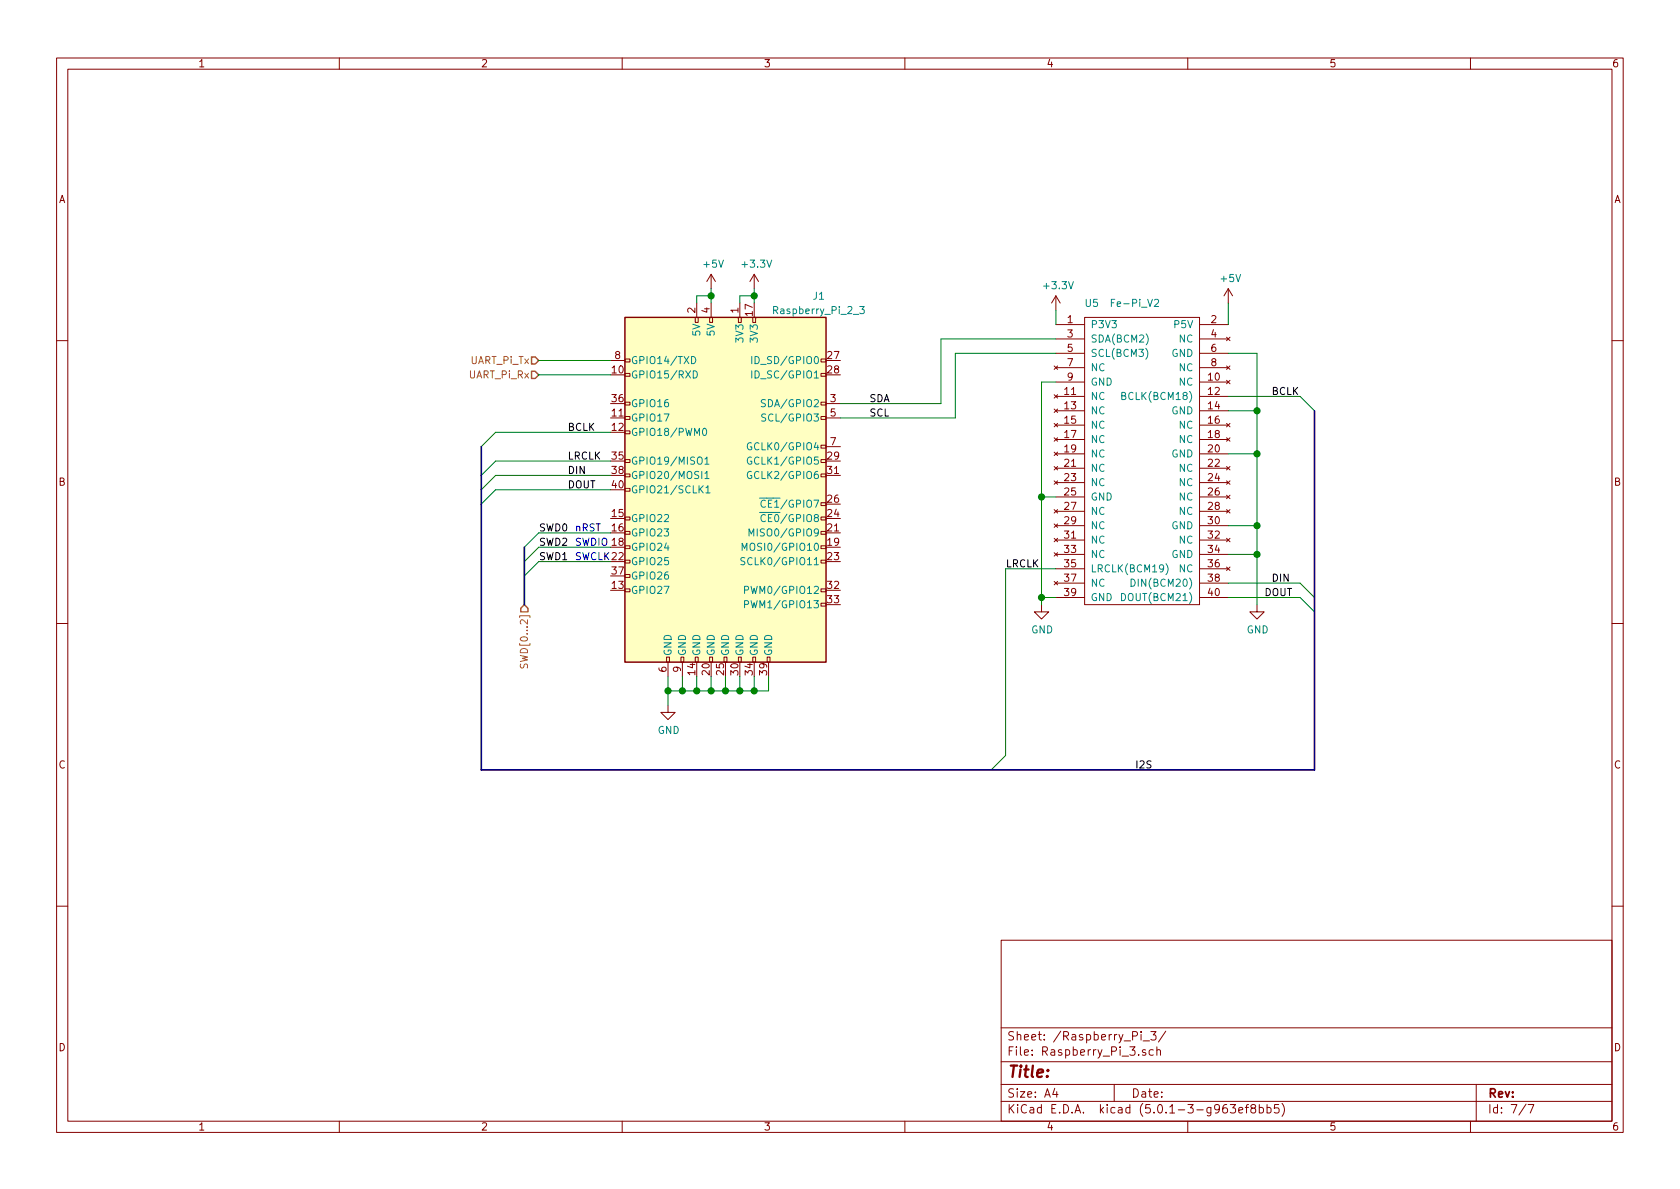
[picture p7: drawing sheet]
<svg xmlns="http://www.w3.org/2000/svg" width="297mm" height="210mm" viewBox="0 0 297 210" stroke-linecap="round" stroke-linejoin="round" font-family="sans-serif">
<g fill="none" stroke="#840000" stroke-width=".18">
<path d="M10 10.3h277v189.9h-277zM12 12.2h273v186.1h-273zM60 10.3v1.9M110 10.3v1.9M160 10.3v1.9M210 10.3v1.9M260 10.3v1.9M122.9 56.1h.5v.9h-.5zM123.2 53.6v2.5M125.5 56.1h.5v.9h-.5zM125.7 48.5v2.5M125.7 53.6v2.5"/>
<path d="M125.7 48.5l-.7 1.3M125.7 48.5l.8 1.3M130.6 56.1h.5v.9h-.5zM130.8 53.6v2.5M133.1 56.1h.5v.9h-.5zM133.3 48.5l-.7 1.3M133.3 48.5v2.5M133.3 48.5l.8 1.3M186.7 57.4h5.1M186.7 59.9h5.1M186.7 52.3l-.8 1.3M186.7 52.3v2.6"/>
<path d="M186.7 52.3l.8 1.3M191.8 56.1h20.3v50.8h-20.3zM212.1 57.4h5.1M212.1 59.9h5.1M216.9 59.6l.6 .6M217.2 51l-.8 1.3M217.2 51v2.6M217.2 51l.7 1.3M217.5 59.6l-.6 .6M10 60.2h2M107.9 63.7h2.6M110.5 76.2h.9v.5h-.9z"/>
<path d="M110.5 73.7h.9v.5h-.9zM110.5 71.1h.9v.5h-.9zM110.5 66h.9v.5h-.9zM110.5 63.5h.9v.5h-.9zM145.2 78.7h.8v.5h-.8zM145.2 73.7h.8v.5h-.8zM145.2 71.1h.8v.5h-.8zM145.2 66h.8v.5h-.8zM145.2 63.5h.8v.5h-.8zM146 71.4h2.6M146 73.9h2.6M146 79h2.6"/>
<path d="M186.4 69.8l.6 .6M186.4 72.3l.6 .6M186.4 74.9l.6 .6M186.4 77.4l.6 .6M186.4 80l.6 .6M186.4 64.7l.6 .6M186.7 67.6h5.1M186.7 70.1h5.1M186.7 72.6h5.1M186.7 75.2h5.1M186.7 77.7h5.1M186.7 62.5h5.1"/>
<path d="M186.7 65h5.1M187 69.8l-.6 .6M187 72.3l-.6 .6M187 74.9l-.6 .6M187 77.4l-.6 .6M187 80l-.6 .6M187 64.7l-.6 .6M212.1 67.6h5.1M212.1 70.1h5.1M212.1 72.6h5.1M212.1 75.2h5.1M212.1 77.7h5.1"/>
<path d="M212.1 62.5h5.1M212.1 65h5.1M216.9 67.3l.6 .6M216.9 74.9l.6 .6M216.9 77.4l.6 .6M216.9 64.7l.6 .6M217.5 67.3l-.6 .6M217.5 74.9l-.6 .6M217.5 77.4l-.6 .6M217.5 64.7l-.6 .6M285 60.2h2M110.5 99.1h.9v.5h-.9z"/>
<path d="M110.5 96.5h.9v.5h-.9zM110.5 94h.9v.5h-.9zM110.5 91.4h.9v.5h-.9zM110.5 86.4h.9v.5h-.9zM110.5 83.8h.9v.5h-.9zM110.5 81.3h.9v.5h-.9zM145.2 99.1h.8v.5h-.8zM145.2 96.5h.8v.5h-.8zM145.2 94h.8v.5h-.8zM145.2 91.4h.8v.5h-.8zM145.2 88.9h.8v.5h-.8zM145.2 83.8h.8v.5h-.8z"/>
<path d="M145.2 81.3h.8v.5h-.8zM186.4 82.5l.6 .6M186.4 85l.6 .6M186.4 90.1l.6 .6M186.4 92.7l.6 .6M186.4 95.2l.6 .6M186.4 97.7l.6 .6M186.7 80.3h5.1M186.7 82.8h5.1M186.7 85.3h5.1M186.7 87.9h5.1M186.7 90.4h5.1"/>
<path d="M186.7 93h5.1M186.7 95.5h5.1M186.7 98h5.1M187 97.7l-.6 .6M187 82.5l-.6 .6M187 85l-.6 .6M187 90.1l-.6 .6M187 92.7l-.6 .6M187 95.2l-.6 .6M212.1 80.3h5.1M212.1 82.8h5.1M212.1 85.3h5.1"/>
<path d="M212.1 87.9h5.1M212.1 90.4h5.1M212.1 93h5.1M212.1 95.5h5.1M212.1 98h5.1M216.9 82.5l.6 .6M216.9 85l.6 .6M216.9 87.6l.6 .6M216.9 90.1l.6 .6M216.9 95.2l.6 .6M217.5 82.5l-.6 .6M217.5 85l-.6 .6"/>
<path d="M217.5 87.6l-.6 .6M217.5 90.1l-.6 .6M217.5 95.2l-.6 .6M10 110.3h2M110.5 104.1h.9v.5h-.9zM110.5 101.6h.9v.5h-.9zM117.9 116.2h.5v.9h-.5zM118.1 117.1v2.5M120.4 116.2h.5v.9h-.5zM120.6 117.1v2.5M122.9 116.2h.5v.9h-.5zM125.5 116.2h.5v.9h-.5z"/>
<path d="M128 116.2h.5v.9h-.5zM130.6 116.2h.5v.9h-.5zM133.1 116.2h.5v.9h-.5zM135.6 116.2h.5v.9h-.5zM145.2 106.7h.8v.5h-.8zM145.2 104.1h.8v.5h-.8zM184.1 106.9v1.3h1.3l-1.3 1.3-1.2-1.3h1.2M186.4 102.8l.6 .6M186.7 100.6h5.1M186.7 103.1h5.1M186.7 105.7h5.1M187 102.8l-.6 .6"/>
<path d="M212.1 100.6h5.1M212.1 103.1h5.1M212.1 105.7h5.1M216.9 100.3l.6 .6M217.5 100.3l-.6 .6M222.2 106.9v1.3h1.3l-1.3 1.3-1.2-1.3h1.2M285 110.3h2M118.1 124.7v1.3h1.3l-1.3 1.2-1.3-1.2h1.3M10 160.2h2M177 166.3h108v32h-108zM285 160.2h2M60 198.3v1.9"/>
<path d="M110 198.3v1.9M160 198.3v1.9M177 194.8h108M177 191.8h108M177 187.8h108M177 181.8h108M186.5 192.5l-.4 1h1M186.8 193v1M197 191.8v3M201.8 182.4v.2M201.8 182.9v1M202.1 184.1h1.2"/>
<path d="M202.5 185.7l-.3-.1-.2 .2 .1 .2 .4 .2v.3h-.5M203.5 182.4h.9l-.5 .6 .4 .1v.7l-.2 .1-.6-.1M203.9 185.7l-.4-.1-.3 .3 .1 .6 .2 .1 .4-.1M204.5 185.7l.2-.1 .4 .1 .1 .9M204.5 185.1v1.5M206.1 182.3l-1.3 2M210 198.3v1.9M217.5 195.3h1l-.5 .6 .4 .1v.7l-.2 .1-.7-.1M219 196.3l.7-.1v-.3l-.4-.1-.3 .2 .1 .7h.6M220.2 195.8h.6M220.8 195.3l-.4 .1v.1v1.3M221.5 196l-.3-.3v-.2a.48 .48 0 0 1 .7-.1l.1 .2-.1 .3-.6 .1a.48 .48 0 0 0-.1 .7l.3 .1 .4-.1 .1-.4-.3-.3"/>
<path d="M222.7 195.9l.4-.1 .3 .3-.1 .6-.2 .1-.4-.1M222.7 195.3v1.5M224 195.9l.5-.1 .2 .3v.6l-.2 .1-.5-.1M224 195.3v1.5M226.1 195.3h-.7l-.1 .7 .2-.1 .5 .1 .2 .2-.1 .5-.2 .1-.6-.1M226.7 195.1a1.71 1.71 0 0 1 0 2.3M260 198.3v1.9M261 191.8v6.5M269.8 195.2l-1.2 2M270.2 195.3h1l-.6 1.5"/>
</g>
<path d="M110.5 56.1h35.5v61h-35.5z" fill="#ffffc2" stroke="#ffffc2" stroke-width=".18"/>
<path d="M110.5 56.1h35.5v61h-35.5z" fill="none" stroke="#840000" stroke-width=".25"/>
<g fill="none" stroke="#008484" stroke-width=".18">
<path d="M152 54.2h.8l-.4 .5 .4 .1v.5l-.2 .2-.6-.2M202.6 59a1.4 1.4 0 0 1 0 2M204.1 53.1l.5-.2 .2 .2 .1 .2-.1 .2-.7 .7h.8M122.3 63a.64 .64 0 0 1 .7 .7 .64 .64 0 0 1-.7 .6zM122.6 65.6a.64 .64 0 0 1 .7 .6 .64 .64 0 0 1-.7 .6zM124.3 75.9l.2-.2a.67 .67 0 0 1 .5 .7 .67 .67 0 0 1-.5 .6l-.3-.5zM132.8 78.4a.59 .59 0 0 0-.7 .5 .59 .59 0 0 0 .7 .6l.1-.5h-.2M132.9 63v1.3M132.9 65.6v1.2M135.3 70.7h-.5l-.2 .2 .1 .3 .6 .2v.4l-.2 .1h-.5M135.4 73.3l-.5-.1-.2 .1v.4l.6 .2 .1 .3-.2 .3-.5-.1M198.3 70l.6-.1 .1-.2v-.2l-.7-.1v1.3h.5l.2-.2 .1-.3-.3-.2"/>
<path d="M202.6 61.6a1.47 1.47 0 0 1 0 1.9M123.8 86.5l.5 .7M124.3 85.9l-.7 .7M124.6 81.2l.4-.4v1.3M124.6 83.7l.4-.3v1.2M124.6 82.1h.7M124.6 84.6h.7M124.8 86.3l.4-.4v1.3M124.8 87.2h.8M131.2 97.3v-1.2l.4 .9 .5-.9v1.2M131.7 98.7l-.5-.1-.2 .1 .1 .5 .5 .2 .1 .2-.2 .3-.5-.1M132.4 94.8v-1.3l.4 .9 .5-.9v1.3"/>
<path d="M132.8 80.9a.59 .59 0 0 0-.7 .6 .59 .59 0 0 0 .7 .5l.1-.4h-.2M132.8 83.4a.59 .59 0 0 0-.7 .6 .59 .59 0 0 0 .7 .6l.1-.5h-.2M134.3 90.6h1.3M134.3 88.1h1.3M135.3 91.1a.6 .6 0 0 0-.8 .4 .6 .6 0 0 0 .6 .7l.2-.1M135.3 88.6a.6 .6 0 0 0-.8 .4 .6 .6 0 0 0 .6 .7l.2-.1M206.1 99.7a1.4 1.4 0 0 1 0 1.9M131.6 104.3l.7-.1v-.4l-.2-.1h-.5v1.2M131.6 106.9l.7-.1v-.5l-.2-.1h-.5v1.3M198.3 104.9a.64 .64 0 0 1 .7 .7 .64 .64 0 0 1-.7 .6zM200 102.4a.64 .64 0 0 1 .7 .6 .64 .64 0 0 1-.7 .7z"/>
</g>
<g fill="none" stroke="#008400" stroke-width=".18">
<path d="M125.7 52.3h-2.5v1.3M125.7 51v2.6M133.3 52.3h-2.5v1.3M133.3 51v2.6M186.7 54.9v2.5M186.7 59.9h-20.3v11.5h-17.8M217.2 53.6v3.8M95.2 63.7h12.7M95.2 66.3h12.7M107.9 76.4h-20.3l-2.5 2.6M186.7 67.6h-2.6v39.3M186.7 62.5h-17.8v11.4h-20.3"/>
<path d="M217.2 62.5h5v44.4M217.2 72.6h5M217.2 70.1h12.7l2.5 2.5M107.9 84.1h-20.3l-2.5 2.5M107.9 86.6h-20.3l-2.5 2.5M107.9 81.5h-20.3l-2.5 2.6M107.9 99.3h-12.7l-2.5 2.5M107.9 96.8h-12.7l-2.5 2.5M107.9 94.2h-12.7l-2.5 2.6M184.1 87.9h2.6M217.2 80.3h5M217.2 93h5"/>
<path d="M217.2 98h5M118.1 119.6v5.1M120.6 119.6v2.6M123.2 119.6v2.6M125.7 119.6v2.6M128.3 119.6v2.6M130.8 119.6v2.6M133.3 119.6v2.6M135.9 119.6v2.6h-17.8M184.1 105.7h2.6M186.7 100.6h-8.9v33l-2.5 2.5M217.2 105.7h12.7l2.5 2.5"/>
<path d="M217.2 103.1h12.7l2.5 2.6"/>
</g>
<g fill="#008400" stroke="#008400" stroke-width=".25">
<circle cx="118.1" cy="122.2" r=".51"/>
<circle cx="120.7" cy="122.2" r=".51"/>
<circle cx="123.2" cy="122.2" r=".51"/>
<circle cx="125.7" cy="122.2" r=".51"/>
<circle cx="128.3" cy="122.2" r=".51"/>
<circle cx="130.8" cy="122.2" r=".51"/>
<circle cx="133.4" cy="122.2" r=".51"/>
<circle cx="125.7" cy="52.3" r=".51"/>
<circle cx="133.4" cy="52.3" r=".51"/>
<circle cx="184.2" cy="105.7" r=".51"/>
<circle cx="184.2" cy="87.9" r=".51"/>
<circle cx="222.3" cy="72.6" r=".51"/>
<circle cx="222.3" cy="80.3" r=".51"/>
<circle cx="222.3" cy="93" r=".51"/>
<circle cx="222.3" cy="98" r=".51"/>
</g>
<path d="M94 63.1h.6l.6 .6-.6 .7h-.6zM94 65.7h.6l.6 .6-.6 .6h-.6zM92.7 106.9l.6 .7v.6h-1.2v-.6z" fill="none" stroke="#848400" stroke-width=".25"/>
<path d="M92.1 117.4l-.1 .5 .1 .2h.4l.2-.6 .3-.1 .3 .2-.1 .5" fill="none" stroke="#848400" stroke-width=".18"/>
<path d="M232.4 72.6v63.5h-147.3v-57.1M92.7 96.8v10.1" fill="none" stroke="#000084" stroke-width=".3"/>
<text font-size="2.8" fill="#840000" x="178" y="190.5">Title:</text>
<g font-size="2.1" fill="#840000">
<text x="178" y="184">Sheet: /Raspberry_Pi_3/</text>
<text x="178" y="186.7">File: Raspberry_Pi_3.sch</text>
<text x="178" y="196.9">KiCad E.D.A. kicad (5.0.1-3-g963ef8bb5)</text>
<text x="178" y="194.1">Size: A4</text>
<text x="200" y="194.1">Date:</text>
<text x="263" y="194.1">Rev:</text>
<text x="263" y="196.9">Id: 7/7</text>
</g>
<g font-size="1.8" fill="#840000">
<text x="35" y="11.9">1</text>
<text x="85" y="11.9">2</text>
<text x="135" y="11.9">3</text>
<text x="185" y="11.9">4</text>
<text x="235" y="11.9">5</text>
<text x="285" y="11.9">6</text>
<text x="10.4" y="35.9">A</text>
<text x="285.4" y="35.9">A</text>
<text x="122.9" y="55.3" transform="rotate(-90 122.9 55.3)">2</text>
<text x="125.5" y="55.3" transform="rotate(-90 125.5 55.3)">4</text>
<text x="130.6" y="55.3" transform="rotate(-90 130.6 55.3)">1</text>
<text x="133.1" y="55.8" transform="rotate(-90 133.1 55.8)">17</text>
<text x="188.7" y="57.1">1</text>
<text x="188.7" y="59.7">3</text>
<text x="214.1" y="57.1">2</text>
<text x="214.1" y="59.7">4</text>
<text x="108.7" y="63.5">8</text>
<text x="146.4" y="63.5">27</text>
<text x="188.7" y="62.2">5</text>
<text x="188.7" y="64.8">7</text>
<text x="214.1" y="62.2">6</text>
<text x="214.1" y="64.8">8</text>
<text x="108.3" y="66">10</text>
<text x="108.3" y="71.1">36</text>
<text x="146.4" y="66">28</text>
<text x="146.8" y="71.1">3</text>
<text x="188.3" y="69.8">11</text>
<text x="188.7" y="67.3">9</text>
<text x="213.7" y="67.3">10</text>
<text x="213.7" y="69.8">12</text>
<text x="108.3" y="73.7">11</text>
<text x="108.3" y="76.2">12</text>
<text x="146.8" y="73.7">5</text>
<text x="188.3" y="72.4">13</text>
<text x="188.3" y="74.9">15</text>
<text x="188.3" y="77.5">17</text>
<text x="213.7" y="72.4">14</text>
<text x="213.7" y="74.9">16</text>
<text x="213.7" y="77.5">18</text>
<text x="108.3" y="81.3">35</text>
<text x="108.3" y="83.8">38</text>
<text x="146.4" y="81.3">29</text>
<text x="146.4" y="83.8">31</text>
<text x="146.8" y="78.7">7</text>
<text x="188.3" y="80">19</text>
<text x="188.3" y="82.5">21</text>
<text x="213.7" y="80">20</text>
<text x="213.7" y="82.5">22</text>
<text x="10.4" y="85.9">B</text>
<text x="108.3" y="86.4">40</text>
<text x="146.4" y="88.9">26</text>
<text x="188.3" y="85.1">23</text>
<text x="188.3" y="87.6">25</text>
<text x="213.7" y="85.1">24</text>
<text x="213.7" y="87.6">26</text>
<text x="285.4" y="85.9">B</text>
<text x="108.3" y="91.4">15</text>
<text x="108.3" y="94">16</text>
<text x="146.4" y="94">21</text>
<text x="146.4" y="91.4">24</text>
<text x="188.3" y="90.2">27</text>
<text x="188.3" y="92.7">29</text>
<text x="188.3" y="95.2">31</text>
<text x="213.7" y="90.2">28</text>
<text x="213.7" y="92.7">30</text>
<text x="213.7" y="95.2">32</text>
<text x="108.3" y="101.6">37</text>
<text x="146.4" y="96.5">19</text>
<text x="146.4" y="99.1">23</text>
<text x="188.3" y="97.8">33</text>
<text x="188.3" y="100.3">35</text>
<text x="213.7" y="97.8">34</text>
<text x="213.7" y="100.3">36</text>
<text x="108.3" y="104.1">13</text>
<text x="146.4" y="104.1">32</text>
<text x="146.4" y="106.7">33</text>
<text x="188.3" y="102.9">37</text>
<text x="188.3" y="105.4">39</text>
<text x="213.7" y="102.9">38</text>
<text x="213.7" y="105.4">40</text>
<text x="117.9" y="118.8" transform="rotate(-90 117.9 118.8)">6</text>
<text x="120.4" y="118.8" transform="rotate(-90 120.4 118.8)">9</text>
<text x="122.9" y="119.3" transform="rotate(-90 122.9 119.3)">14</text>
<text x="125.5" y="119.3" transform="rotate(-90 125.5 119.3)">20</text>
<text x="128" y="119.3" transform="rotate(-90 128 119.3)">25</text>
<text x="130.6" y="119.3" transform="rotate(-90 130.6 119.3)">30</text>
<text x="133.1" y="119.3" transform="rotate(-90 133.1 119.3)">34</text>
<text x="135.6" y="119.3" transform="rotate(-90 135.6 119.3)">39</text>
<text x="10.4" y="135.9">C</text>
<text x="285.4" y="135.9">C</text>
<text x="10.4" y="185.9">D</text>
<text x="285.4" y="185.9">D</text>
<text x="35" y="199.9">1</text>
<text x="85" y="199.9">2</text>
<text x="135" y="199.9">3</text>
<text x="185" y="199.9">4</text>
<text x="235" y="199.9">5</text>
<text x="285" y="199.9">6</text>
</g>
<g font-size="1.8" fill="#008484">
<text x="124.5" y="47.3">+5V</text>
<text x="131.4" y="47.3">+3.3V</text>
<text x="143.8" y="53">J1</text>
<text x="184.7" y="51.1">+3.3V</text>
<text x="216" y="49.9">+5V</text>
<text x="123.8" y="59.3" transform="rotate(-90 123.8 59.3)">5V</text>
<text x="126.4" y="59.3" transform="rotate(-90 126.4 59.3)">5V</text>
<text x="137.1" y="55.5">Raspberry_Pi_2_3</text>
<text x="191.9" y="54.3">U5</text>
<text x="192.8" y="58">P3V3</text>
<text x="196.9" y="54.3">Fe-Pi_V2</text>
<text x="207.7" y="58">P5V</text>
<text x="111.5" y="64.4">GPIO14/TXD</text>
<text x="131.4" y="60.3" transform="rotate(-90 131.4 60.3)">3V3</text>
<text x="133.9" y="64.4">ID_SD/GPIO0</text>
<text x="134" y="60.3" transform="rotate(-90 134 60.3)">3V3</text>
<text x="192.8" y="60.6">SDA(BCM2)</text>
<text x="192.8" y="63.1">SCL(BCM3)</text>
<text x="192.8" y="65.7">NC</text>
<text x="207.1" y="63.1">GND</text>
<text x="208.5" y="60.6">NC</text>
<text x="208.5" y="65.7">NC</text>
<text x="111.5" y="66.9">GPIO15/RXD</text>
<text x="133.9" y="66.9">ID_SC/GPIO1</text>
<text x="192.8" y="70.7">NC</text>
<text x="192.8" y="68.2">GND</text>
<text x="199" y="70.7">BCLK(BCM18)</text>
<text x="208.5" y="68.2">NC</text>
<text x="111.5" y="74.5">GPIO17</text>
<text x="111.5" y="77.1">GPIO18/PWM0</text>
<text x="111.5" y="72">GPIO16</text>
<text x="135.4" y="72">SDA/GPIO2</text>
<text x="135.6" y="74.5">SCL/GPIO3</text>
<text x="192.8" y="73.3">NC</text>
<text x="192.8" y="75.8">NC</text>
<text x="207.1" y="73.3">GND</text>
<text x="208.5" y="75.8">NC</text>
<text x="111.5" y="82.2">GPIO19/MISO1</text>
<text x="133.1" y="82.2">GCLK1/GPIO5</text>
<text x="133.1" y="79.6">GCLK0/GPIO4</text>
<text x="192.8" y="78.4">NC</text>
<text x="192.8" y="80.9">NC</text>
<text x="192.8" y="83.4">NC</text>
<text x="207.1" y="80.9">GND</text>
<text x="208.5" y="78.4">NC</text>
<text x="208.5" y="83.4">NC</text>
<text x="111.5" y="84.7">GPIO20/MOSI1</text>
<text x="111.5" y="87.2">GPIO21/SCLK1</text>
<text x="133.1" y="84.7">GCLK2/GPIO6</text>
<text x="135.7" y="89.8">CE1/GPIO7</text>
<text x="192.8" y="86">NC</text>
<text x="192.8" y="88.5">GND</text>
<text x="208.5" y="86">NC</text>
<text x="208.5" y="88.5">NC</text>
<text x="111.5" y="92.3">GPIO22</text>
<text x="111.5" y="94.9">GPIO23</text>
<text x="133.6" y="94.9">MISO0/GPIO9</text>
<text x="135.7" y="92.3">CE0/GPIO8</text>
<text x="192.8" y="91.1">NC</text>
<text x="192.8" y="93.6">NC</text>
<text x="207.1" y="93.6">GND</text>
<text x="208.5" y="91.1">NC</text>
<text x="111.5" y="97.4">GPIO24</text>
<text x="111.5" y="99.9">GPIO25</text>
<text x="132.4" y="99.9">SCLK0/GPIO11</text>
<text x="132.6" y="97.4">MOSI0/GPIO10</text>
<text x="192.8" y="96.1">NC</text>
<text x="192.8" y="98.7">NC</text>
<text x="192.8" y="101.2">LRCLK(BCM19)</text>
<text x="207.1" y="98.7">GND</text>
<text x="208.5" y="96.1">NC</text>
<text x="208.5" y="101.2">NC</text>
<text x="111.5" y="105">GPIO27</text>
<text x="111.5" y="102.5">GPIO26</text>
<text x="132.8" y="105">PWM0/GPIO12</text>
<text x="132.8" y="107.6">PWM1/GPIO13</text>
<text x="192.8" y="103.8">NC</text>
<text x="192.8" y="106.3">GND</text>
<text x="198.9" y="106.3">DOUT(BCM21)</text>
<text x="200.9" y="103.8">DIN(BCM20)</text>
<text x="182.3" y="112">GND</text>
<text x="220.4" y="112">GND</text>
<text x="118.7" y="116.1" transform="rotate(-90 118.7 116.1)">GND</text>
<text x="121.3" y="116.1" transform="rotate(-90 121.3 116.1)">GND</text>
<text x="123.8" y="116.1" transform="rotate(-90 123.8 116.1)">GND</text>
<text x="126.4" y="116.1" transform="rotate(-90 126.4 116.1)">GND</text>
<text x="128.9" y="116.1" transform="rotate(-90 128.9 116.1)">GND</text>
<text x="131.4" y="116.1" transform="rotate(-90 131.4 116.1)">GND</text>
<text x="134" y="116.1" transform="rotate(-90 134 116.1)">GND</text>
<text x="136.5" y="116.1" transform="rotate(-90 136.5 116.1)">GND</text>
<text x="116.3" y="129.8">GND</text>
</g>
<g font-size="1.8" fill="#848400">
<text x="83.1" y="64.4">UART_Pi_Tx</text>
<text x="82.9" y="66.9">UART_Pi_Rx</text>
<text x="93.3" y="117.2" transform="rotate(-90 93.3 117.2)">SWD[0...2]</text>
</g>
<g font-size="1.8">
<text x="153.7" y="71.1">SDA</text>
<text x="224.8" y="69.8">BCLK</text>
<text x="100.3" y="76.2">BCLK</text>
<text x="153.7" y="73.7">SCL</text>
<text x="100.3" y="83.8">DIN</text>
<text x="100.3" y="81.3">LRCLK</text>
<text x="100.3" y="86.4">DOUT</text>
<text x="95.2" y="94">SWD0</text>
<text x="95.2" y="99.1">SWD1</text>
<text x="95.2" y="96.5">SWD2</text>
<text x="177.8" y="100.3">LRCLK</text>
<text x="223.5" y="105.4">DOUT</text>
<text x="224.8" y="102.9">DIN</text>
<text x="200.7" y="135.9">I2S</text>
</g>
<g font-size="1.8" fill="#0000c2">
<text x="101.6" y="94">nRST</text>
<text x="101.6" y="96.5">SWDIO 18</text>
<text x="101.6" y="99.1">SWCLK 22</text>
</g>
</svg>
